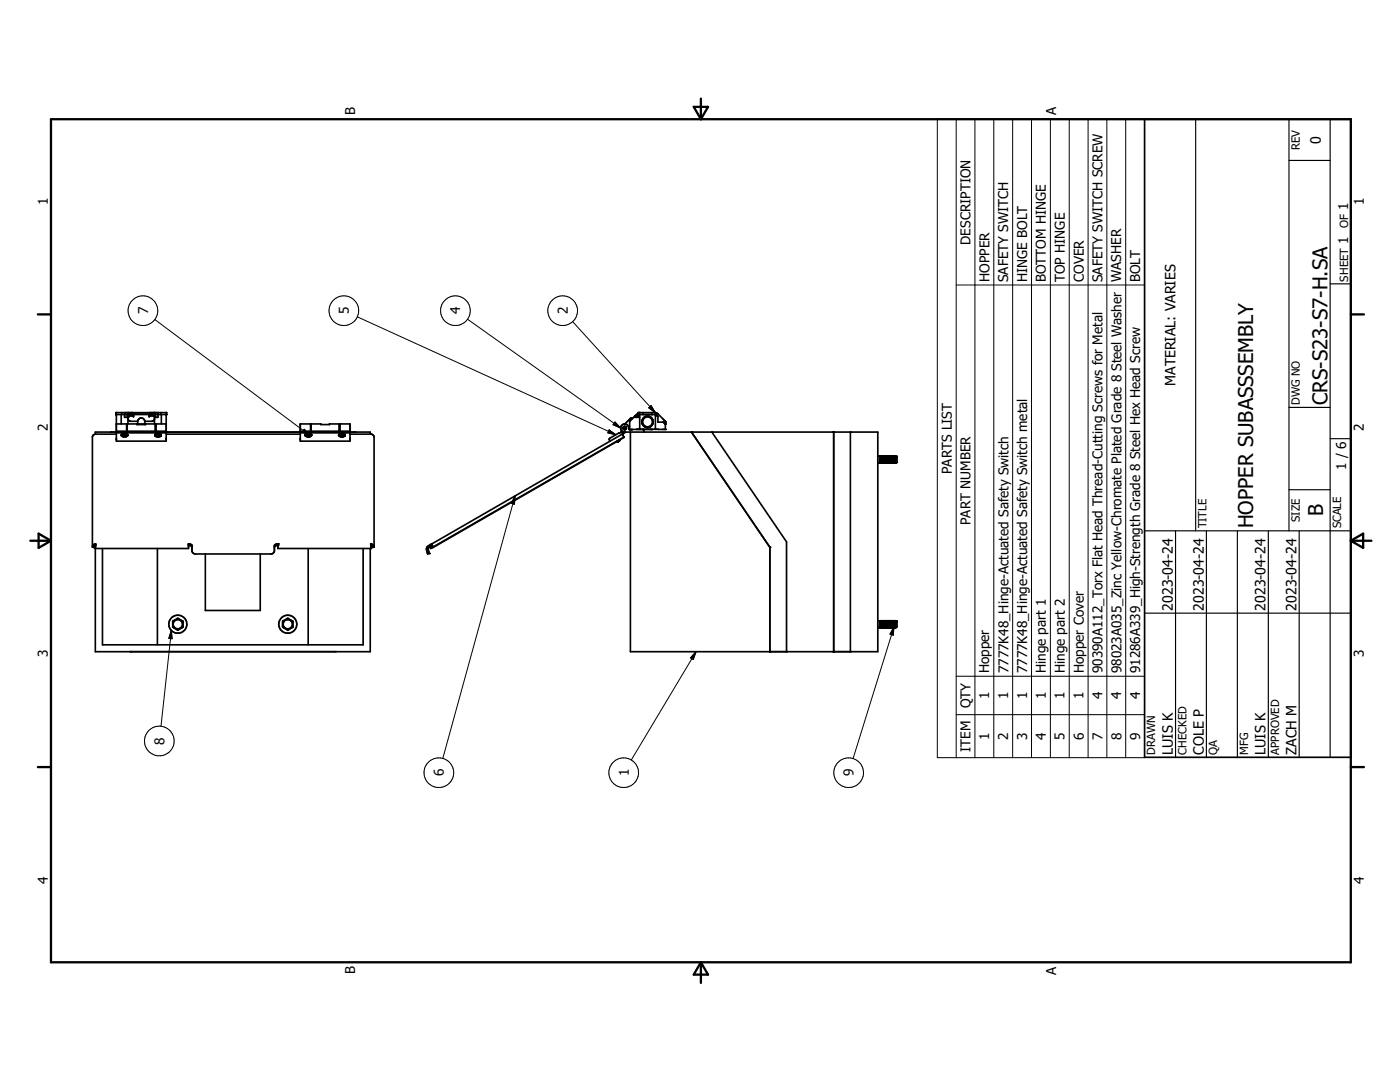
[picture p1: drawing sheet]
<svg xmlns="http://www.w3.org/2000/svg" width="279mm" height="216mm" viewBox="0 0 279 216" stroke-linecap="round" stroke-linejoin="round" font-family="sans-serif">
<g fill="none" stroke="#000" stroke-width=".33">
<path d="M228.4 23.8h41.2v127.3h-41.2zM19 86.6h4.2M19 86.6l-.4 .3-.2 .3v22M23.1 82.7h2.5v.3M23.1 82.7h.1M23.2 86.2h-4.2v.4M23.2 84.6h2.1v1.4M23.2 82.7v5.3h10v-5.3M23.2 86h10M23.2 86.2h10M23.2 86.4h10M24.2 82.7v1.9"/>
<path d="M24.2 86.9l.1 .1M24.3 82.3v.4M24.3 87a1.02 1.02 0 0 0 1.1 0M24.5 86.9h.1M24.5 86.8h.1M24.6 86.9h.1M24.7 86.7v.3M24.7 86.8l-.1 .1M24.7 86.7h.1M24.7 86.7l-.2 .1M24.7 86.7h.3M24.7 86.7l.1 .1"/>
<path d="M24.7 86.7h-.1M24.8 86.8h.1M24.9 82.3v1h.6M25 86.7l-.1 .1M25 86.7h.1M25 86.7l.2 .1M25 86.7v.3M25 86.9h.1M25.1 86.8h.1M25.1 86.9h-.5M25.1 86.9h.1M25.2 86.8l-.1 .1"/>
<path d="M25.3 85.8h.1M25.3 85.1h.1M25.4 86.7a.68 .68 0 0 0-1.2 .3h.1M25.4 86.7l.1 .1-.1 .2M25.4 86.7l.1 .1M25.5 82.3v.7h1.2v-.3h3v.3h1.2v-.7M25.5 86.9l-.1 .1M25.5 83.5l.2 .5 .3 .1h1.5M25.5 83v1.6M25.5 83.1h.1M25.6 83.1v.1M25.6 82.3v.4"/>
<path d="M25.7 83h.1M25.8 82.7l-.1 .2M25.9 82.7h.1zM26.1 82.7l.3 .1v.2M26.1 82.7h-.2M26.5 82.3v.7M26.6 83.2v-.6h3.2v.6M27.3 84.6h-1.9v1.4M27.3 84.6v.1h1.7v-.1h2v1.4M27.5 84.6h1.4M27.5 84.7v-.6a.72 .72 0 0 1 .6-.7 .72 .72 0 0 1 .8 .6v.7M29.9 82.3v.7"/>
<path d="M30.2 82.7h.1zM30.2 82.7h.3M30.2 82.7l-.2 .3M30.4 82.7h.1zM30.5 82.7l.2 .2M30.7 83h.1M30.8 82.3v.7M30.8 83.7l-.4 .4h-1.5M30.8 83v1.6M30.8 83.1v.1M30.9 86.7h.1a.68 .68 0 0 1 1.2 .3h-.1a.84 .84 0 0 1-1.2-.2zM31 85.1h.1"/>
<path d="M31 85.7h.1M31.2 86.9h.1M31.3 86.8v.1M31.3 86.9l.4 .1M31.3 86.9h.1M31.4 86.7v.3M31.4 86.7h.3M31.4 86.7h.1M31.4 86.7l-.1 .1M31.4 86.7l.2 .1M31.4 86.7h.2M31.5 82.3v1h-.7"/>
<path d="M31.6 86.7v.1M31.6 86.7h.1M31.7 86.7h.1M31.7 86.7h-.1M31.7 86.7l.1 .1M31.7 86.9h.1M31.7 86.7v.3M31.8 86.8h.1M31.8 86.9l-.1 .1M31.8 86.9h.1M32.1 82.3v.4M32.2 82.7v1.9"/>
<path d="M33.2 86.2h26.7M33.2 84.6h-2.1v1.4M33.2 86.6h26.7M33.2 82.3h-10.1v.4M33.3 82.3v.4h-2.5M59.9 86h9.9M59.9 86.2h9.9M59.9 86.4h9.9M61.1 87.1h.2M61.3 86.5l-.2 .1M61.3 86.9h.1M61.3 87.1a.33 .33 0 0 1-.4-.4 .33 .33 0 0 1 .5-.2h.3a.33 .33 0 0 1 .5 .2 .33 .33 0 0 1-.4 .4"/>
<path d="M61.3 87.1h.5M61.3 86.9l.1 .1M61.3 86.8v.1M61.4 87h.3M61.4 86.8l-.1 .1M61.4 86.8v.2M61.4 86.7h.3M61.4 86.7l.2 .1M61.4 86.7v.1M61.7 86.7h.1M61.7 86.7l.1 .1M61.7 86.9v.1"/>
<path d="M61.7 86.7v.3M61.7 86.8h.1M61.8 86.5l.2 .1M61.8 86.8h.1M62 85.7h.1M62 86v-1.4h-2.1v3.4h9.9v-3.4h-2v1.4M62 87.1h-.2M64 84.6h-1.9v1.4M64 84.6v.1h1.8v-.1h1.9v1.4M67.7 86.7a.37 .37 0 0 0 .4 .5 .51 .51 0 0 0 .8-.5l-.7-.2-.6 .2M67.7 85.7h.1M67.9 86.8h.1"/>
<path d="M67.9 86.9h.1M68 86.8h.1M68 86.9h.5M68 86.9h.1M68.1 86.8h.1M68.2 86.7l-.1 .1M68.2 86.7h.1M68.2 86.7l.1 .1M68.4 86.7l-.4 .1M68.5 86.8h-.2M68.5 86.8h.1M68.5 86.9h.1"/>
<path d="M68.5 86.8v.1M69.8 86.2h4.1v.4M69.8 86.6h4.3l.4 .3 .2 .3v22M123.2 88.1h.1M123.2 88v.1M123.3 88.1h.1M123.5 87.9l-.2 .1M123.5 88h.1M123.5 87.9l-.1 .1M123.5 87.9h.1M123.6 87.8l.1 .1-.4 .2M123.6 87.8l-.1 .1"/>
<path d="M123.6 87.8v.1M123.6 87.9h-.1M124 85.8l.1 .2M124.1 86l-.5 .5-.1-.1-1.8 1-.1 .3 .2 .3M124.1 86l.3 .5M124.2 86.6l.3 .6M124.2 86.6l-38 21.9M124.4 86.5l-.2 .1M124.4 85.2v.1M124.5 85.2l.3-.1 .1 .2M124.5 87.2l-38.1 22M124.6 85.1a.32 .32 0 0 0-.2 .4 .32 .32 0 0 0 .4 .2 .32 .32 0 0 0 .2-.4"/>
<path d="M124.7 85.1a.32 .32 0 0 1 .3 .4 .32 .32 0 0 1-.4 .2 .32 .32 0 0 1-.2-.3M124.9 86.2l-.5 .3M125.4 85.1h.3M125.7 84.1v1.6M125.7 84.1h.1M125.7 85.7v.1l.4-.1M125.9 83.4l-1.2 1.2M125.9 83.4h.1M125.9 83.4h.4M126.6 83.3h1.1M126.8 83l-.2 .1M126.8 83l-1.1 1.1"/>
<path d="M127.1 85.7h.1M127.2 82.7h.1zM127.2 82.7l-.2 .3M127.4 82.3l3.4 .1M127.4 82.3l-.6 .7M127.4 82.7h3.4M127.4 82.3v.7h-.6M127.4 82.7h-.2M127.5 82.3v.4M127.7 82.7v3M128.1 84v.4M128.1 84.4l.2 .3"/>
<path d="M128.3 84.7l.4 .5M128.3 83.6l-.2 .4M128.3 84.8l.4 .4M128.3 82.3v.4M128.3 85.7l.2 .2v.3M128.7 83.2l-.4 .4M128.7 85.2l.2 .1M128.9 85.3h.6M128.9 83.1h.6M128.9 83.1l-.2 .1M129.5 83.1l.2 .1M129.7 83.2l.4 .2"/>
<path d="M130.1 83.4l.2 .6M130.1 82.3v.4M130.3 84.4l-.2 .5-.6 .4M130.3 84v.4M130.8 82.7h.1M130.8 82.7v3M130.8 82.4h.1M130.8 82.7l.1 .1M130.9 82.8v-.4l.4 .2 1.6 1.6M130.9 82.8l.4 .3M131.3 83.1v1.1h1.1l.2 .2M131.4 85.7h.1"/>
<path d="M132.6 84.4l.1 .2M132.8 84.6v1.1h-7.3a.81 .81 0 0 0-.6-1.1 .81 .81 0 0 0-1 .7 .81 .81 0 0 0 .8 .9h50.5v43.8h-49.4v-43.8M132.9 84.2v.4l-.3-.2M138 86.2l15.6 23v20.8M142.1 86.2l14.9 21.9v21.9M166.4 86.2v43.8M169.7 86.2v43.8M175.2 92.4h.3M175.2 91h.3M175.5 92.3l.1 .1M175.5 91v.8M175.5 92.2v.1"/>
<path d="M175.5 91.8l.1 .5M175.5 91.8l.1 .2M175.5 91h.2M175.6 92.1v.1M175.6 92.3v.1M175.6 91.1l.1 .1M175.7 91l.1 1.4M175.7 91.3v.1M175.7 91l.1 .1M175.7 91.7l.1 .6M175.7 92.3h-.1M175.8 91.1v.1"/>
<path d="M175.8 91.3h.1M175.8 91.3l.1 .9M175.8 91.6l.1 .5M175.8 91.2v.2M175.9 91h.1M175.9 92.1h.1M175.9 91l-.1 .1M175.9 92.2l-.1 .2M175.9 91l.1 1.4M175.9 92.2l.1 .2M176 92v.4M176 91.1v.1"/>
<path d="M176 91.2v.4M176 91.1l-.1-.1 .1 .7M176 91.2l.1 1M176.1 91.9v.3M176.1 91l-.1 .1M176.1 92.2l-.1 .2M176.1 91.1l.1 .5M176.1 91l.1 1.4M176.1 92.2l.1 .2M176.1 91l.1 .1M176.2 91.9v.4M176.2 91.1v.1"/>
<path d="M176.2 91.2l.1 .3M176.2 92.3v.1M176.2 91.2l.1 1M176.3 91.8v.4M176.3 91l-.1 .1M176.3 92.2l-.1 .2M176.3 91l.1 .8M176.3 91l.1 .4M176.3 92.2h.1M176.3 92.2l.1 .2M176.3 91l.1 .1M176.4 91.7v.7"/>
<path d="M176.4 91.9v.4M176.4 91.1v.1M176.4 91.2l.1 .2M176.5 91.2v1M176.5 91.7v.4M176.5 91l.1 .3M176.5 92.1v.1M176.5 92.2l.1 .2M176.5 92.2l-.1 .2M176.6 91l-.2 .1M176.6 91l.1 .3M176.6 91v1.4"/>
<path d="M176.6 91.6v.6M176.6 92.4h.1M176.7 91.6l.1 .8M176.7 92.2l-.1 .2M176.7 91l.1 .2M176.7 91v1.1M176.8 91.4v.9M176.8 92.3v.1M176.8 91.1v.1M176.8 91.1v-.1v1.1M176.9 91.4v.5M176.9 91.2h.1"/>
<path d="M176.9 91.9v.3M176.9 91v1M176.9 92.2v.2l-.1-.1M176.9 91l.1 .1M177 91.3v1M177 92.2v.2M177 91.3v.7M177 92.2l.1 .2v-.2M177 92.3v.1M177.1 91.1v.3M177.1 91.3v.9M177.1 91.1l-.1-.1v.3"/>
<path d="M177.1 91.2h.1M177.1 91.4v.5M177.1 92.1l.1 .3M177.1 91v.1M177.2 91h.1M177.2 91.2v1.1M177.2 91l.1 .1M177.2 91.2l.1 1.2M177.2 91v.2M177.3 91.1v.2M177.3 91.2v.9M177.3 91.6v.6"/>
<path d="M177.3 92.2h.1M177.4 92.2l-.1 .2M177.4 91v.2M177.4 92.2h.1M177.4 91l-.1 .1M177.4 91.2v1M177.4 92.2l.1 .2M177.4 91.2v-.2l.1 .2M177.4 91.4v.9M177.4 92.3l.1 .1M177.5 91.5v.7M177.6 92.2l-.1 .1"/>
<path d="M177.6 91v.1M177.6 91l-.1 1M177.6 92.2l.1 .2M177.6 91.3l.1 1.1 .1-.2M177.7 92.3h.1M177.7 91.1v.1M177.7 92.3v.1M177.7 91.1l-.1-.1 .1 1.1M177.7 91.2h.1M177.7 91.1l.1 .8M177.7 91.4l.1 .7M177.8 92.2h.1"/>
<path d="M177.8 92.1l.1 .3v-.2M177.8 91l-.1 .1M177.8 91h.1M177.8 91l.1 .1M177.8 91l.1 1.4M177.8 91.2l.1 .7M177.9 91.1h.1M177.9 92.4h.1M177.9 91.1l.1 .7M177.9 91.3l.1 .9M178 92v.1M178 92.1v.1"/>
<path d="M178 91l-.1 .1M178 92.2l.1 .2M178 92.2l-.1 .2M178 91l.1 1.4M178 91.1l.1 .6M178 91l.1 .1M178.1 92.1v.3M178.1 91.1l.1 .6M178.1 91.2l.1 .4M178.2 91.6v.4M178.2 91.9v.3M178.2 92v.2"/>
<path d="M178.2 91l-.1 .1M178.2 92.2l-.1 .2M178.2 91.1l.1 .5M178.2 91l.1 1.4M178.2 92.2l.1 .2M178.2 91l.1 .1M178.3 91.9v.4M178.3 91.1v.1M178.3 91.2l.1 .3M178.3 92.3v.1M178.3 91.2l.1 1M178.4 91.8v.4"/>
<path d="M178.4 91l-.1 .1M178.4 92.2l-.1 .2M178.4 91l.1 .4M178.4 91l.1 1.3M178.4 92.2h.1M178.4 92.2l.1 .2M178.4 91l.1 .1M178.5 91.7v.7M178.5 91.1v.1M178.5 91.2l.1 .2M178.6 91.2v1M178.6 91.7l.1 .7"/>
<path d="M178.6 92.2l-.1 .2M178.7 91l-.2 .1M178.7 91.1v1.3M178.7 91v.8M178.7 91v.1M178.7 92.1v.3M178.7 92.4h.1M178.7 91.1v.2M178.7 91.3l.1 .4M178.8 91.1v-.1l.1 .1v1.2M178.8 91.2v1M178.8 92v.1"/>
<path d="M178.8 91.1l.1 1.1M178.8 92.2v.2M178.9 92.2v.1M18.5 109l.3 .1M18.5 109l-.1 .2M18.8 109.1l-.1 .1h-.3M19 109.4h18.6v-.9h.2l.5 .3 .1 1.3 .6 .4h15.1l.6-.3 .1-1.3 .5-.4h.2v.9h18.6M19 109.4v20.6h54.9v-20.6M19 108.8v.6M19.1 109.1l-.1 .3M19.1 108.8v-.3l-.2 .1-.4 .4M19.1 108.8l-.3 .3"/>
<path d="M19.1 108.8l-.1 .4M20.4 109.4v19.3h52.1v-19.3M31.4 109.4v19.3M37.6 108.8l.7 .3M41 110.5v11.3h10.9v-11.3M55.5 108.8l-.4 .1-.3 .2M61.5 109.4v19.3M74 108.8v-.3l.2 .1 .4 .4M74 108.8l.1 .5M74 108.8l.3 .3M74.1 109.3v.1M74.3 109.1l.1 .1h.3"/>
<path d="M74.6 109l.1 .2M74.6 109l-.3 .1M86.1 108.6l-.2 .2v.5M86.1 108.6a1.16 1.16 0 0 0-.8 1.9l.4-.1-.1-.2a.74 .74 0 0 1 .1-1.1h.1M86.2 108.5l-.1 .1M86.2 108.5l.2 .7M86.2 109.2v.1l-.3 .1v-.1M86.2 109.2l-.3 .1M86.3 108.9l-.1 .3M34.5 123.9h.1a.91 .91 0 0 1 1.4-.2l.5 .3v1.2a1.24 1.24 0 0 1-1.2 .4l-.8-.5zM56.4 123.9l.5-.2a.91 .91 0 0 1 1.4 .2l.2 .1v1.1l-.2 .1a.92 .92 0 0 1-1.2 .4l-.7-.5zM175.2 125.2h.3"/>
<path d="M175.2 123.9h.3M175.5 123.9v.8M175.5 125l.1 .2M175.5 124.7l.1 .5M175.5 124.7l.1 .1M175.5 123.9h.1M175.6 124.9v.1M175.6 125.2h.1M175.6 123.9l.1 .2M175.7 123.9h.1M175.7 123.9h-.1M175.7 123.9v1.2"/>
<path d="M175.7 124.1v.1M175.7 123.9l.1 .1M175.7 123.9l.1 1.3M175.7 124.5l.1 .6M175.7 125.1h.1M175.7 125.1l-.1 .1M175.7 125.1l.1 .1M175.8 124h.1M175.8 124.1l.1 .9M175.8 124v.2M175.8 124.5l.1 .5M175.9 125l.1 .2"/>
<path d="M175.9 123.9h.1M175.9 123.9l-.1 .1M175.9 123.9l.1 1.3M175.9 125.1l-.1 .1M175.9 123.9l.1 .7M175.9 123.9l.1 .1M176 124.9v.3M176 124.1v.4M176 124h.1M176 124l.1 1.1M176.1 124.7v.4M176.1 123.9l.1 .6"/>
<path d="M176.1 125.1l-.1 .1M176.1 123.9h.1M176.1 123.9l-.1 .1M176.1 124l.1 1.2M176.1 125.1l.1 .1M176.1 123.9l.1 .1M176.2 124.7v.5M176.2 124l.1 .4M176.2 124h.1M176.2 124l.2 1.2M176.3 124.6l-.1 .6M176.3 123.9l-.1 .1"/>
<path d="M176.3 123.9l.1 1.2M176.3 123.9l.1 .3M176.3 123.9l.1 .1M176.4 124.6v.5M176.4 124l.1 .3M176.4 125.1v.1M176.5 124v1M176.5 124.5l-.1 .7M176.5 123.9h.1M176.5 123.9l-.1 .1M176.5 123.9l.1 .2M176.5 125.1l.1 .1"/>
<path d="M176.6 124.5v.6M176.7 124.2l-.1-.3v1.3M176.7 124v1M176.7 124.4l-.1 .8M176.7 123.9l.1 .1M176.7 123.9h.1M176.7 123.9v.1M176.8 123.9v.1M176.8 123.9v1.1M176.8 124.2v1l-.1-.1M176.9 124.3v.5M176.9 124.1v.6"/>
<path d="M176.9 125.1v.1l-.1-.1M177 123.9v1M177 124.1v1.1l-.1-.4M177 123.9h.1M177 124h-.1M177 123.9v.1M177.1 124.2v1l-.1-.1M177.1 124h.1M177.1 125l.1 .2M177.2 123.9l-.1 .8M177.2 124v1.1M177.2 123.9l.1 .1"/>
<path d="M177.2 123.9l.1 1.3M177.3 124v.2M177.3 124v1M177.3 124.4l.1 .7M177.3 125.1h.1M177.4 123.9v1.1M177.4 125.1l-.1 .1M177.4 123.9h.1M177.4 125.1l.1 .1M177.4 125.1h.1M177.4 123.9l-.1 .1M177.4 123.9v.2"/>
<path d="M177.4 123.9l.2 .1M177.4 124.3l.1 .9M177.4 125.2h.1M177.5 124.1h.1M177.5 124h.1M177.5 124v.9M177.5 124.3v.9M177.6 125l.1 .2v-.1M177.6 123.9l.1 1M177.6 123.9h.1M177.6 123.9l.1 .1M177.6 124.2l.1 .9"/>
<path d="M177.7 124v.1M177.7 124h.1M177.7 124.2v1v-.1M177.8 125l.1 .2v-.2M177.8 123.9v.9M177.8 123.9l.1 .1M177.8 123.9l.1 1.3M177.8 124.1l.1 .6M177.9 124h.1M177.9 124.1l.2 1.1M177.9 125.2h.1M177.9 124v.1"/>
<path d="M177.9 124.1l.1 .5M178 124.9v.2M178 123.9l.1 1.3M178 125.1l-.1 .1M178 124l.1 .6M178 123.9l-.1 .1M178 123.9l.1 .1M178.1 124.9v.3M178.1 124v1.2M178.1 124.1l.1 .4M178.2 124.8v.3M178.2 123.9l.1 .6"/>
<path d="M178.2 123.9h.1M178.2 125.1h.1M178.2 123.9l-.1 .1M178.2 124l.1 1.2M178.2 125.1l.1 .1M178.2 123.9l.1 .1M178.3 124.7v.5M178.3 124l.1 .4M178.3 124h.1M178.3 124l.2 1.2M178.4 124.6l-.1 .6M178.4 123.9l-.1 .1"/>
<path d="M178.4 123.9l.1 .4M178.4 123.9l.1 1.3M178.4 123.9l.1 .1M178.5 124.6v.6M178.5 124l.1 .3M178.6 124l-.1 1.2M178.6 123.9l.1 .8M178.6 123.9l-.1 .1M178.7 124v1.2l-.1-.7M178.7 123.9v.1M178.7 125v.2M178.7 124.1l.1 .5"/>
<path d="M178.7 125.2h.1M178.7 124h.1M178.8 124v1.1M178.8 124v-.1l.1 .1v1.2M178.8 124.8v.1M178.8 123.9v1.2M178.8 125.1h.1M178.8 125.1v.1M178.9 125v.2M178.9 125.1v.1"/>
<circle cx="124.7" cy="85.4" r=".26"/>
<circle cx="129.2" cy="84.2" r="1"/>
<circle cx="35.5" cy="124.5" r="1.79"/>
<circle cx="35.5" cy="124.6" r=".92"/>
<circle cx="57.4" cy="124.6" r=".92"/>
<circle cx="57.4" cy="124.6" r="1.8"/>
</g>
<g fill="#000">
<circle cx="22.1" cy="86.2" r=".17"/>
<circle cx="25.5" cy="83.3" r=".17"/>
<circle cx="25.5" cy="83" r=".17"/>
<circle cx="26" cy="82.7" r=".17"/>
<circle cx="26.1" cy="82.7" r=".17"/>
<circle cx="30.3" cy="82.7" r=".17"/>
<circle cx="30.4" cy="82.7" r=".17"/>
<circle cx="30.8" cy="82.3" r=".17"/>
<circle cx="33.2" cy="86.2" r=".17"/>
<circle cx="59.9" cy="86.2" r=".17"/>
<circle cx="61.8" cy="86.8" r=".17"/>
<circle cx="68" cy="86.9" r=".17"/>
<circle cx="70.8" cy="86.2" r=".17"/>
<circle cx="123.2" cy="88.1" r=".17"/>
<circle cx="123.2" cy="88" r=".17"/>
<circle cx="124.7" cy="84.6" r=".17"/>
<circle cx="127.3" cy="82.7" r=".17"/>
<circle cx="127.7" cy="85.7" r=".17"/>
<circle cx="130.1" cy="85.7" r=".17"/>
<circle cx="130.7" cy="82.3" r=".17"/>
<circle cx="130.7" cy="82.7" r=".17"/>
<circle cx="132.8" cy="85.7" r=".17"/>
<circle cx="138" cy="86.2" r=".17"/>
<circle cx="142.1" cy="86.2" r=".17"/>
<circle cx="166.3" cy="86.2" r=".17"/>
<circle cx="169.7" cy="86.2" r=".17"/>
<circle cx="175.6" cy="92.4" r=".17"/>
<circle cx="175.7" cy="91" r=".17"/>
<circle cx="175.7" cy="92.3" r=".17"/>
<circle cx="175.9" cy="91" r=".17"/>
<circle cx="176" cy="92.4" r=".17"/>
<circle cx="176.1" cy="92.2" r=".17"/>
<circle cx="176.1" cy="91" r=".17"/>
<circle cx="176.2" cy="92.4" r=".17"/>
<circle cx="176.3" cy="92.2" r=".17"/>
<circle cx="176.3" cy="91" r=".17"/>
<circle cx="176.4" cy="92.4" r=".17"/>
<circle cx="176.5" cy="92.2" r=".17"/>
<circle cx="176.7" cy="92.2" r=".17"/>
<circle cx="176.8" cy="91" r=".17"/>
<circle cx="176.9" cy="92.4" r=".17"/>
<circle cx="176.9" cy="92.2" r=".17"/>
<circle cx="177" cy="91" r=".17"/>
<circle cx="177.1" cy="92.4" r=".17"/>
<circle cx="177.1" cy="91" r=".17"/>
<circle cx="177.1" cy="92.2" r=".17"/>
<circle cx="177.4" cy="91" r=".17"/>
<circle cx="177.5" cy="92.4" r=".17"/>
<circle cx="177.6" cy="92.2" r=".17"/>
<circle cx="177.6" cy="91" r=".17"/>
<circle cx="177.7" cy="92.4" r=".17"/>
<circle cx="177.8" cy="92.2" r=".17"/>
<circle cx="177.8" cy="91" r=".17"/>
<circle cx="178" cy="91" r=".17"/>
<circle cx="178.1" cy="92.4" r=".17"/>
<circle cx="178.2" cy="92.2" r=".17"/>
<circle cx="178.2" cy="91" r=".17"/>
<circle cx="178.3" cy="92.4" r=".17"/>
<circle cx="178.4" cy="92.2" r=".17"/>
<circle cx="178.4" cy="91" r=".17"/>
<circle cx="178.5" cy="92.4" r=".17"/>
<circle cx="178.6" cy="92.2" r=".17"/>
<circle cx="178.8" cy="91" r=".17"/>
<circle cx="178.9" cy="92.3" r=".17"/>
<circle cx="37.6" cy="108.8" r=".17"/>
<circle cx="37.6" cy="108.5" r=".17"/>
<circle cx="55.5" cy="108.8" r=".17"/>
<circle cx="55.5" cy="108.5" r=".17"/>
<circle cx="85.7" cy="110.4" r=".17"/>
<circle cx="153.6" cy="109.2" r=".17"/>
<circle cx="26" cy="130" r=".17"/>
<circle cx="67" cy="130" r=".17"/>
<circle cx="153.6" cy="130" r=".17"/>
<circle cx="157" cy="130" r=".17"/>
<circle cx="166.3" cy="130" r=".17"/>
<circle cx="166.4" cy="130" r=".17"/>
<circle cx="169.7" cy="130" r=".17"/>
<circle cx="175.6" cy="125.2" r=".17"/>
<circle cx="175.7" cy="123.9" r=".17"/>
<circle cx="175.9" cy="125.1" r=".17"/>
<circle cx="176" cy="125.2" r=".17"/>
<circle cx="176.1" cy="123.9" r=".17"/>
<circle cx="176.1" cy="125.1" r=".17"/>
<circle cx="176.2" cy="125.2" r=".17"/>
<circle cx="176.3" cy="123.9" r=".17"/>
<circle cx="176.3" cy="125.1" r=".17"/>
<circle cx="176.4" cy="125.2" r=".17"/>
<circle cx="176.5" cy="125.1" r=".17"/>
<circle cx="176.7" cy="123.9" r=".17"/>
<circle cx="176.9" cy="125.2" r=".17"/>
<circle cx="176.9" cy="123.9" r=".17"/>
<circle cx="177" cy="125.1" r=".17"/>
<circle cx="177.1" cy="125.2" r=".17"/>
<circle cx="177.1" cy="123.9" r=".17"/>
<circle cx="177.2" cy="125.1" r=".17"/>
<circle cx="177.4" cy="123.9" r=".17"/>
<circle cx="177.5" cy="125.2" r=".17"/>
<circle cx="177.6" cy="123.9" r=".17"/>
<circle cx="177.6" cy="125.1" r=".17"/>
<circle cx="177.7" cy="125.2" r=".17"/>
<circle cx="177.8" cy="123.9" r=".17"/>
<circle cx="177.8" cy="125.1" r=".17"/>
<circle cx="178" cy="125.1" r=".17"/>
<circle cx="178.1" cy="125.2" r=".17"/>
<circle cx="178.2" cy="123.9" r=".17"/>
<circle cx="178.3" cy="125.2" r=".17"/>
<circle cx="178.4" cy="123.9" r=".17"/>
<circle cx="178.4" cy="125.1" r=".17"/>
<circle cx="178.5" cy="125.2" r=".17"/>
<circle cx="178.6" cy="125.1" r=".17"/>
<circle cx="178.8" cy="123.9" r=".17"/>
</g>
<g fill="none" stroke="#000" stroke-width=".46">
<path d="M139.9 19.7v4.1M10.2 23.8h259.4v168.2h-259.4zM138.5 21.3h2.8l-1.4 2.5zM7.6 62.7h2.6M269.6 62.7h2.6M6.1 107.9h4.1M7.7 106.5l2.5 1.4-2.5 1.4zM269.6 107.9h4.1M269.6 107.9l2.4-1.4v2.8zM7.6 153.1h2.6M269.6 153.1h2.6M139.9 192v4.1"/>
<path d="M139.9 192l1.4 2.5h-2.8z"/>
</g>
<g fill="none" stroke="#000" stroke-width=".23">
<path d="M238.6 23.8v82.1M257.2 32h8.3M257.2 23.8v82.1M265.5 23.8v127.3M265.5 56.6h4.1M257.2 81.3h8.3M257.2 97.7h8.3M265.5 87.5h4.1M228.4 105.9h41.2M234.6 105.9v45.2M240.8 105.9v45.2M246.9 105.9v45.2"/>
<path d="M253.1 105.9v45.2M259.3 105.9v45.2M228.4 122.3h41.2"/>
</g>
<g fill="none" stroke="#000" stroke-width=".2">
<path d="M187.1 23.8h41.3v127.4h-41.3zM190.8 23.8v127.4M194.6 23.8v127.4M198.3 23.8v127.4M202.1 23.8v127.4M205.9 23.8v127.4M209.6 23.8v127.4M213.4 23.8v127.4M217.2 23.8v127.4M220.9 23.8v127.4M224.7 23.8v127.4M190.8 56.9h37.6"/>
<path d="M30.9 63.7l30.9 23.2M71.3 63.2l51.6 23.6M93.3 63.7l30.6 21.7M114.3 64.2l16.5 18.2M60.7 85.7l1.1 1.2-1.5-.7zM102.8 99l-14.4 52.3M102.8 99l-.1 1.6-.6-.2zM121.6 85.8l1.3 1-1.6-.4zM122.7 84.2l1.2 1.2-1.5-.7zM129.5 81.4l.4-.5 .9 1.5zM34.2 125.8l-2.1 19.1M34.2 125.8l.1 1.6h-.6z"/>
<path d="M138.9 130l-12.9 21.6M138.9 130l-.5 1.6-.6-.3zM178.4 125.1l-8.2 26.3M178.4 125.1l-.1 1.6-.7-.2zM190.8 134.9h37.6M190.8 142.6h37.6"/>
<circle cx="28.5" cy="62" r="2.95"/>
<circle cx="68.6" cy="62" r="2.96"/>
<circle cx="90.9" cy="62" r="2.96"/>
<circle cx="112.3" cy="62" r="2.96"/>
<circle cx="31.8" cy="147.9" r="2.96"/>
<circle cx="87.6" cy="154.2" r="2.97"/>
<circle cx="124.5" cy="154.2" r="2.97"/>
<circle cx="169.4" cy="154.2" r="2.96"/>
</g>
<path d="M60.7 85.7l1.1 1.2-1.5-.7zM121.6 85.8l1.3 1-1.6-.4zM122.7 84.2l1.2 1.2-1.5-.7zM129.5 81.4l.4-.5 .9 1.5zM102.8 99l-.1 1.6-.6-.2zM34.2 125.8l.1 1.6h-.6zM138.9 130l-.5 1.6-.6-.3zM178.4 125.1l-.1 1.6-.7-.2z" fill="#000" stroke="#000" stroke-width=".2"/>
<g font-size="4.1">
<text x="264.9" y="80.8" transform="rotate(-90 264.9 80.8)">CRS-S23-S7-H.SA</text>
<text x="250.1" y="105.5" transform="rotate(-90 250.1 105.5)">HOPPER SUBASSSEMBLY</text>
<text x="264.1" y="103" transform="rotate(-90 264.1 103)">B</text>
</g>
<g font-size="2.8">
<text x="263.6" y="28.7" transform="rotate(-90 263.6 28.7)">0</text>
<text x="234.6" y="77" transform="rotate(-90 234.6 77)">MATERIAL: VARIES</text>
<text x="234.1" y="121.8" transform="rotate(-90 234.1 121.8)">2023-04-24</text>
<text x="240.2" y="121.8" transform="rotate(-90 240.2 121.8)">2023-04-24</text>
<text x="252.6" y="121.8" transform="rotate(-90 252.6 121.8)">2023-04-24</text>
<text x="258.7" y="121.8" transform="rotate(-90 258.7 121.8)">2023-04-24</text>
<text x="234.1" y="150.6" transform="rotate(-90 234.1 150.6)">LUIS K</text>
<text x="240.2" y="150.6" transform="rotate(-90 240.2 150.6)">COLE P</text>
<text x="252.6" y="150.6" transform="rotate(-90 252.6 150.6)">LUIS K</text>
<text x="258.7" y="150.6" transform="rotate(-90 258.7 150.6)">ZACH M</text>
</g>
<g font-size="2.7">
<text x="70.9" y="22.9" transform="rotate(-90 70.9 22.9)">B</text>
<text x="210.8" y="23" transform="rotate(-90 210.8 23)">A</text>
<text x="9.5" y="40.9" transform="rotate(-90 9.5 40.9)">1</text>
<text x="269" y="41.9" transform="rotate(-90 269 41.9)">1</text>
<text x="272.2" y="40.9" transform="rotate(-90 272.2 40.9)">1</text>
<text x="193.7" y="48.9" transform="rotate(-90 193.7 48.9)">DESCRIPTION</text>
<text x="269" y="48.7" transform="rotate(-90 269 48.7)">1</text>
<text x="197.5" y="56.3" transform="rotate(-90 197.5 56.3)">HOPPER</text>
<text x="201.2" y="56.3" transform="rotate(-90 201.2 56.3)">SAFETY SWITCH</text>
<text x="205" y="56.3" transform="rotate(-90 205 56.3)">HINGE BOLT</text>
<text x="208.7" y="56.3" transform="rotate(-90 208.7 56.3)">BOTTOM HINGE</text>
<text x="212.5" y="56.3" transform="rotate(-90 212.5 56.3)">TOP HINGE</text>
<text x="216.3" y="56.3" transform="rotate(-90 216.3 56.3)">COVER</text>
<text x="220" y="56.3" transform="rotate(-90 220 56.3)">SAFETY SWITCH SCREW</text>
<text x="223.8" y="56.3" transform="rotate(-90 223.8 56.3)">WASHER</text>
<text x="227.5" y="56.3" transform="rotate(-90 227.5 56.3)">BOLT</text>
<text x="29.5" y="62.7" transform="rotate(-90 29.5 62.7)">7</text>
<text x="69.6" y="62.7" transform="rotate(-90 69.6 62.7)">5</text>
<text x="91.9" y="62.7" transform="rotate(-90 91.9 62.7)">4</text>
<text x="113.3" y="62.7" transform="rotate(-90 113.3 62.7)">2</text>
<text x="9.5" y="86.1" transform="rotate(-90 9.5 86.1)">2</text>
<text x="272.2" y="86.1" transform="rotate(-90 272.2 86.1)">2</text>
<text x="189.9" y="94.6" transform="rotate(-90 189.9 94.6)">PARTS LIST</text>
<text x="268.6" y="93.7" transform="rotate(-90 268.6 93.7)">1 / 6</text>
<text x="193.7" y="104.8" transform="rotate(-90 193.7 104.8)">PART NUMBER</text>
<text x="9.5" y="131.2" transform="rotate(-90 9.5 131.2)">3</text>
<text x="272.2" y="131.2" transform="rotate(-90 272.2 131.2)">3</text>
<text x="197.4" y="134.4" transform="rotate(-90 197.4 134.4)">Hopper</text>
<text x="201.3" y="134.4" transform="rotate(-90 201.3 134.4)">7777K48_Hinge-Actuated Safety Switch</text>
<text x="205" y="134.4" transform="rotate(-90 205 134.4)">7777K48_Hinge-Actuated Safety Switch metal</text>
<text x="208.7" y="134.4" transform="rotate(-90 208.7 134.4)">Hinge part 1</text>
<text x="212.5" y="134.4" transform="rotate(-90 212.5 134.4)">Hinge part 2</text>
<text x="216.3" y="134.4" transform="rotate(-90 216.3 134.4)">Hopper Cover</text>
<text x="220" y="134.4" transform="rotate(-90 220 134.4)">90390A112_Torx Flat Head Thread-Cutting Screws for Metal</text>
<text x="223.8" y="134.4" transform="rotate(-90 223.8 134.4)">98023A035_Zinc Yellow-Chromate Plated Grade 8 Steel Washer</text>
<text x="227.5" y="134.4" transform="rotate(-90 227.5 134.4)">91286A339_High-Strength Grade 8 Steel Hex Head Screw</text>
<text x="193.7" y="141.3" transform="rotate(-90 193.7 141.3)">QTY</text>
<text x="197.4" y="139.5" transform="rotate(-90 197.4 139.5)">1</text>
<text x="201.2" y="139.5" transform="rotate(-90 201.2 139.5)">1</text>
<text x="205" y="139.5" transform="rotate(-90 205 139.5)">1</text>
<text x="208.7" y="139.5" transform="rotate(-90 208.7 139.5)">1</text>
<text x="212.5" y="139.5" transform="rotate(-90 212.5 139.5)">1</text>
<text x="216.2" y="139.5" transform="rotate(-90 216.2 139.5)">1</text>
<text x="220" y="139.5" transform="rotate(-90 220 139.5)">4</text>
<text x="223.8" y="139.5" transform="rotate(-90 223.8 139.5)">4</text>
<text x="227.5" y="139.5" transform="rotate(-90 227.5 139.5)">4</text>
<text x="32.8" y="148.6" transform="rotate(-90 32.8 148.6)">8</text>
<text x="193.7" y="150" transform="rotate(-90 193.7 150)">ITEM</text>
<text x="197.4" y="147.6" transform="rotate(-90 197.4 147.6)">1</text>
<text x="201.2" y="147.6" transform="rotate(-90 201.2 147.6)">2</text>
<text x="205" y="147.6" transform="rotate(-90 205 147.6)">3</text>
<text x="208.7" y="147.6" transform="rotate(-90 208.7 147.6)">4</text>
<text x="212.5" y="147.6" transform="rotate(-90 212.5 147.6)">5</text>
<text x="216.3" y="147.6" transform="rotate(-90 216.3 147.6)">6</text>
<text x="220" y="147.6" transform="rotate(-90 220 147.6)">7</text>
<text x="223.8" y="147.6" transform="rotate(-90 223.8 147.6)">8</text>
<text x="227.5" y="147.6" transform="rotate(-90 227.5 147.6)">9</text>
<text x="88.6" y="154.9" transform="rotate(-90 88.6 154.9)">6</text>
<text x="125.5" y="154.9" transform="rotate(-90 125.5 154.9)">1</text>
<text x="170.3" y="154.9" transform="rotate(-90 170.3 154.9)">9</text>
<text x="9.5" y="176.4" transform="rotate(-90 9.5 176.4)">4</text>
<text x="272.2" y="176.4" transform="rotate(-90 272.2 176.4)">4</text>
<text x="70.9" y="194.4" transform="rotate(-90 70.9 194.4)">B</text>
<text x="210.8" y="194.5" transform="rotate(-90 210.8 194.5)">A</text>
</g>
<g font-size="2.3">
<text x="259.4" y="29.9" transform="rotate(-90 259.4 29.9)">REV</text>
<text x="269" y="45.5" transform="rotate(-90 269 45.5)">OF</text>
<text x="269" y="56.2" transform="rotate(-90 269 56.2)">SHEET</text>
<text x="259.4" y="80.8" transform="rotate(-90 259.4 80.8)">DWG NO</text>
<text x="240.8" y="105.5" transform="rotate(-90 240.8 105.5)">TITLE</text>
<text x="259.4" y="104.1" transform="rotate(-90 259.4 104.1)">SIZE</text>
<text x="267.6" y="105.5" transform="rotate(-90 267.6 105.5)">SCALE</text>
<text x="230.6" y="150.6" transform="rotate(-90 230.6 150.6)">DRAWN</text>
<text x="236.8" y="150.6" transform="rotate(-90 236.8 150.6)">CHECKED</text>
<text x="242.9" y="150.6" transform="rotate(-90 242.9 150.6)">QA</text>
<text x="249.1" y="150.6" transform="rotate(-90 249.1 150.6)">MFG</text>
<text x="255.3" y="150.6" transform="rotate(-90 255.3 150.6)">APPROVED</text>
</g>
</svg>
